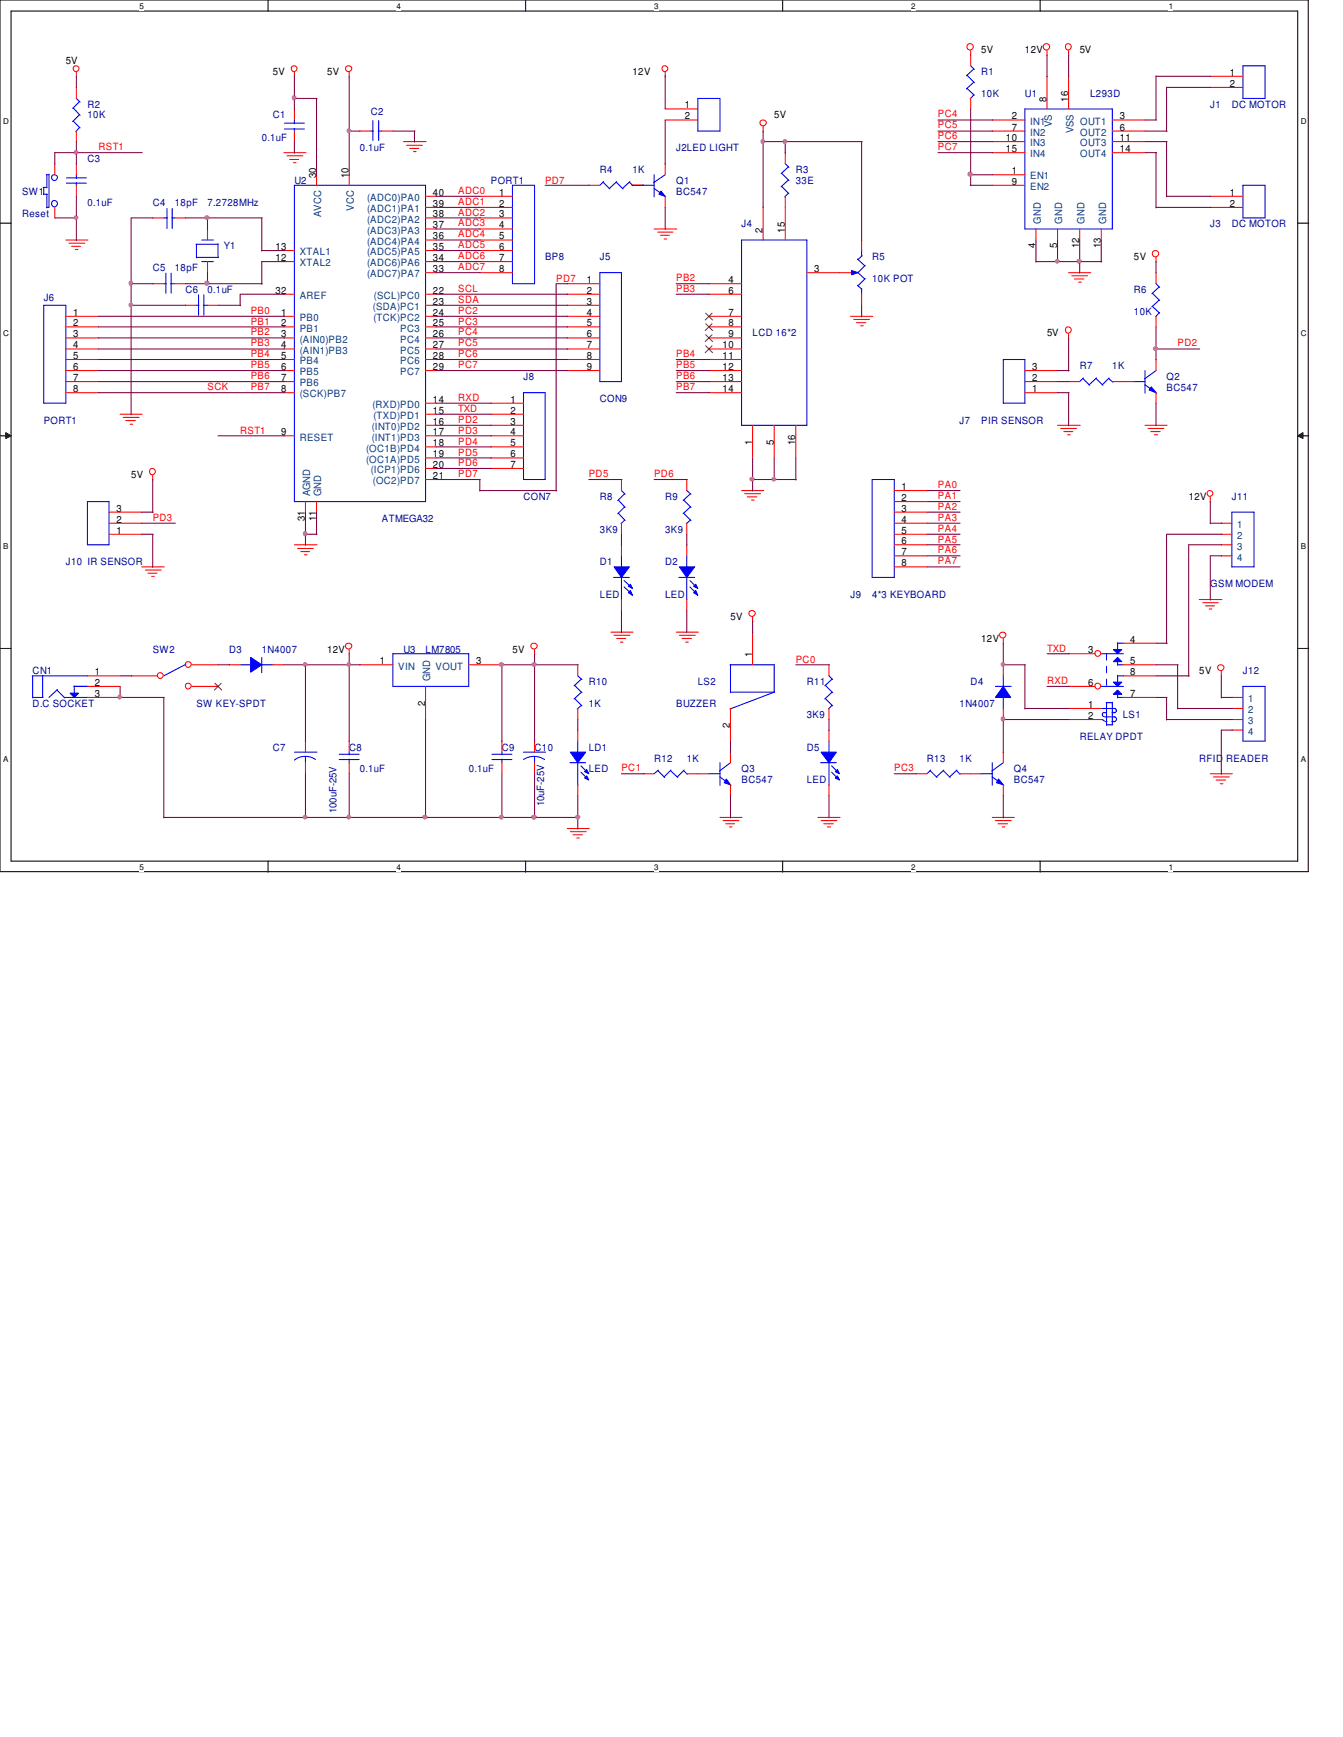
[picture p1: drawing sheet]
<svg xmlns="http://www.w3.org/2000/svg" width="216mm" height="279mm" viewBox="0 0 216 279" stroke-linecap="round" stroke-linejoin="round" font-family="sans-serif">
<path d="M0 0h210.3v140.2h-210.3zM1.8 1.8h206.8v136.7h-206.8z" fill="none" stroke="#000" stroke-width=".17"/>
<g fill="#fff">
<path d="M22.4 .3h.7v1.4h-.7z"/>
<path d="M22.4 138.8h.7v1.4h-.7z"/>
</g>
<path d="M43.1 0v1.8M43.1 138.5v1.8" fill="none" stroke="#000" stroke-width=".17"/>
<g fill="#fff">
<path d="M63.8 .3h.6v1.4h-.6z"/>
<path d="M63.8 138.8h.6v1.4h-.6z"/>
</g>
<path d="M84.5 0v1.8M84.5 138.5v1.8" fill="none" stroke="#000" stroke-width=".17"/>
<g fill="#fff">
<path d="M105.2 .3h.6v1.4h-.6z"/>
<path d="M105.2 138.8h.6v1.4h-.6z"/>
</g>
<path d="M125.8 0v1.8M125.8 138.5v1.8" fill="none" stroke="#000" stroke-width=".17"/>
<g fill="#fff">
<path d="M146.5 .3h.7v1.4h-.7z"/>
<path d="M146.5 138.8h.7v1.4h-.7z"/>
</g>
<path d="M167.2 0v1.8M167.2 138.5v1.8" fill="none" stroke="#000" stroke-width=".17"/>
<g fill="#fff">
<path d="M187.9 .3h.7v1.4h-.7z"/>
<path d="M187.9 138.8h.7v1.4h-.7z"/>
<path d="M.5 18.8h.9v1.4h-.9z"/>
<path d="M209.1 18.8h1v1.4h-1z"/>
<path d="M.5 52.9h.9v1.5h-.9z"/>
<path d="M209.1 52.9h1v1.5h-1z"/>
</g>
<path d="M0 35.9h1.8M208.6 35.9h1.8" fill="none" stroke="#000" stroke-width=".17"/>
<g fill="#fff">
<path d="M.5 87.1h.9v1.5h-.9z"/>
<path d="M209.1 87.1h.9v1.5h-.9z"/>
</g>
<path d="M0 70.1h1.8M208.6 70.1h1.8" fill="none" stroke="#000" stroke-width=".17"/>
<path d="M.9 69.6l.9 .5-.9 .4zM208.6 70.1l.9-.5v.9z" fill="#000"/>
<path d="M.9 69.6l.9 .5-.9 .4zM208.6 70.1l.9-.5v.9z" fill="none" stroke="#000" stroke-width=".16"/>
<g fill="#fff">
<path d="M.5 121.3h.8v1.5h-.8z"/>
<path d="M209.1 121.3h.8v1.5h-.8z"/>
</g>
<path d="M0 104.3h1.8M208.6 104.3h1.8" fill="none" stroke="#000" stroke-width=".17"/>
<g fill="none" stroke="#f00" stroke-width=".17">
<path d="M12.3 11.6v.8M47.3 11.6v.8M56.1 11.6v.8M106.9 11.6v.8M156 8.1v2.5M156 15.8v1.7M168.3 8.1v.8M171.8 8.1v.8M10.6 38.6h3.5M11.1 39.1h2.5M11.5 39.6h1.5M45.6 24.6h3.6"/>
<path d="M46.1 25.1h2.6M46.6 25.7h1.4M47.2 26.2h.4M50.9 28.1v1.7M56.1 28.1v1.7M64.9 22.8h3.6M65.4 23.4h2.5M65.9 23.9h1.4M66.5 24.4h.4M68.4 38.6h1.7M68.4 36.8h1.7M68.4 31.6h1.7"/>
<path d="M68.4 33.4h1.7M68.4 35.1h1.7M105.2 36.8h3.6M105.7 37.3h2.5M106.2 37.8h1.4M106.8 38.4h.4M122.7 20.3v.9M194.6 31.6h5.2M194.6 33.4h5.2M10.6 50.9h5.2M10.6 52.6h5.2M10.6 54.4h5.2"/>
<path d="M10.6 56.1h5.2M10.6 57.8h5.2M10.6 59.6h5.2M12.1 40.1h.4M45.6 50.9h1.7M45.6 40.3h1.7M45.6 42.1h1.7M45.6 47.3h1.7M45.6 52.6h1.7M45.6 54.4h1.7M45.6 56.1h1.7M45.6 57.8h1.7"/>
<path d="M45.6 59.6h1.7M68.4 50.9h1.7M68.4 43.9h1.7M68.4 40.3h1.7M68.4 42.1h1.7M68.4 47.3h1.7M68.4 49.1h1.7M68.4 52.6h1.7M68.4 54.4h1.7M68.4 56.1h1.7M68.4 57.8h1.7M68.4 59.6h1.7"/>
<path d="M136.7 50.9h3.6M137.2 51.4h2.6M137.7 51.9h1.5M138.3 52.4h.5M171.8 53.7v.7M171.8 43.9h3.5M172.3 44.4h2.5M172.7 44.9h1.5M173.4 45.4h.4M185.8 41.4v.8M185.8 43.9v1.7M185.8 50.9v1.7"/>
<path d="M10.6 61.4h5.2M10.6 63.2h5.2M19.3 66.6h3.6M19.8 67.1h2.6M20.2 67.6h1.6M20.9 68.2h.4M24.6 76.5v.7M45.6 70.1h1.7M45.6 61.4h1.7M45.6 63.2h1.7M68.4 66.6h1.7M68.4 68.4h1.7"/>
<path d="M68.4 70.1h1.7M68.4 64.9h1.7M68.4 71.9h1.7M68.4 73.7h1.7M68.4 75.4h1.7M68.4 77.1h1.7M119.2 78.9h3.6M119.7 79.4h2.6M120.1 79.9h1.6M170 68.4h3.7M170.5 68.9h2.6M171 69.4h1.5"/>
<path d="M171.6 69.9h.4M184.1 68.4h3.5M184.6 68.9h2.5M185 69.4h1.5M185.6 69.9h.5M194.6 79.9v.9M17.5 85.9h5.3M17.5 84.2h5.3M17.5 82.4h5.3M22.8 91.2h3.6M23.4 91.7h2.5M23.8 92.2h1.4"/>
<path d="M24.4 92.7h.4M47.3 87.6h3.7M47.8 88.2h2.6M48.3 88.7h1.5M48.9 89.2h.5M49.1 80.7v1.7M50.9 80.7v1.7M120.8 80.4h.4M121 99.2v.8M192.8 96.4h3.6M193.4 96.9h2.4M193.8 97.5h1.4"/>
<path d="M194.4 98h.4M49.1 119.2v1.8M56.1 104.5v.7M85.9 104.5v.7M98.2 101.7h3.6M98.7 102.2h2.6M99.1 102.7h1.5M99.7 103.3h.5M108.7 101.7h3.6M109.2 102.2h2.6M109.6 102.7h1.6M110.2 103.3h.5"/>
<path d="M161.3 102.7v.8M196.3 108v.8M49.1 122.7v1.8M91.2 133.3h3.5M91.7 133.8h2.5M92.1 134.3h1.5M92.7 134.8h.4M103.5 124.5h1.7M110.4 124.5h1.8M115.7 131.5h3.6M116.2 132h2.6M116.7 132.5h1.4"/>
<path d="M117.3 133h.4M131.5 131.5h3.5M132 132h2.5M132.4 132.5h1.5M133 133h.5M159.5 131.5h3.6M160 132h2.6M160.4 132.5h1.6M161.1 133h.4M194.6 124.5h3.5M195.1 125h2.5M195.5 125.5h1.5"/>
<path d="M196.2 126.1h.4"/>
<circle cx="12.2" cy="11" r=".48"/>
<circle cx="47.3" cy="11" r=".48"/>
<circle cx="56.1" cy="11" r=".5"/>
<circle cx="106.9" cy="11" r=".48"/>
<circle cx="122.7" cy="19.8" r=".5"/>
<circle cx="155.9" cy="7.5" r=".52"/>
<circle cx="168.2" cy="7.5" r=".52"/>
<circle cx="171.7" cy="7.5" r=".5"/>
<circle cx="171.7" cy="53.1" r=".5"/>
<circle cx="185.7" cy="40.8" r=".52"/>
<circle cx="24.5" cy="75.9" r=".5"/>
<circle cx="194.5" cy="79.4" r=".48"/>
<circle cx="120.9" cy="98.7" r=".5"/>
<circle cx="56.1" cy="103.9" r=".5"/>
<circle cx="85.9" cy="103.9" r=".5"/>
<circle cx="161.2" cy="102.1" r=".5"/>
<circle cx="196.3" cy="107.4" r=".5"/>
</g>
<g fill="none" stroke="#00f" stroke-width=".17">
<path d="M155.4 12.1l1.2 1.2M155.4 14.2l1.2 1.1M156 10.6l.6 .6M156.5 11.1l-1.1 1.1M156.5 13.2l-1.1 1.1M156.5 15.2l-.5 .7M47.3 29.8h21.1v50.9h-21.1zM199.8 29.8h3.6v5.3h-3.6zM7 49.1h3.6v15.8h-3.6zM185.3 47.2l1.1 1.1M185.3 49.3l1.1 1.1M185.8 45.6l.6 .6"/>
<path d="M186.4 46.1l-1.2 1.1M186.4 48.3l-1.2 1.1M186.4 50.3l-.6 .7M14.1 80.7h3.4v6.9h-3.4zM92.9 119.2v1.9M47.3 121h3.7M49.1 121.7v1.1M50.7 122.2a2.88 2.88 0 0 0-3.4 .1M91.6 122.7h2.5M92.9 122.7v3.6M105.7 124l1.1 1.1M105.8 123.9l-.6 .6"/>
<path d="M107.8 124l1.2 1.1M107.9 123.9l-1.1 1.1M109.9 124l.6 .5M110 123.9l-1.1 1.1"/>
</g>
<path d="M91.7 121h2.4l-1.2 1.7z" fill-rule="evenodd" fill="#00f"/>
<path d="M91.7 121h2.4l-1.2 1.7z" fill="none" stroke="#00f" stroke-width=".17"/>
<path d="M94.3 124.8l.4 .7-.7-.4z" fill-rule="evenodd" fill="#00f"/>
<path d="M94.3 124.8l.4 .7-.7-.4z" fill="none" stroke="#00f" stroke-width=".17"/>
<path d="M94.3 123.8l.4 .7-.7-.4z" fill-rule="evenodd" fill="#00f"/>
<g fill="none" stroke="#00f" stroke-width=".17">
<path d="M164.8 17.5h14v19.3h-14zM6.9 30.1h.6M7 30.1v1.2M7 31.2h.6M7.5 28.1h.4M7.5 28.1v2.1M7.5 31.2v2.2M7.9 28v5.4h-.4M82.4 29.8h3.5v15.8h-3.5zM125.6 27.9l1.2 1.1M125.6 30l1.2 1.2M126.2 26.3l.6 .6"/>
<path d="M126.7 26.8l-1.1 1.1M126.7 29l-1.1 1.1M126.7 31.1l-.5 .6M99.9 78.9l.6 .6M100.4 79.4l-1.1 1.1M140.2 77.1h3.6v15.8h-3.6zM99.4 80.4l1.1 1.2M99.4 82.6l1.1 1.1M100.4 81.5l-1.1 1.1M100.4 83.7l-.6 .5M198 82.4h3.6v8.8h-3.6zM29.9 106.8l-3.6 1.9"/>
<path d="M38.6 106.9h1.8M42.1 105.7v2.5M42.1 106.9h1.8M132.7 110.2l1.2 1.2M132.7 112.4l1.2 1.1M133.3 108.7l.6 .6M133.8 109.2l-1.2 1.1M133.8 111.3l-1.2 1.1M133.8 113.5l-.6 .5M54.5 122.2h3.2M54.5 121.3h3.2M56.1 121v.4"/>
<path d="M56.1 122.1v.6M79.1 122.2h3.2M79.1 121.3h3.2M80.7 121v.4M80.7 122.1v.6M93.4 123.2l1.1 1.1M93.4 124.2l1.1 1.1M94.3 123.8l.4 .7-.7-.4z"/>
<circle cx="8.7" cy="32.8" r=".5"/>
<circle cx="8.8" cy="28.6" r=".48"/>
</g>
<g fill="none" stroke="#f00" stroke-width=".17">
<path d="M159.5 19.3h5.3M168.3 12.3v5.2M171.8 12.3v5.2M178.8 19.3h5.3M8.8 26.3v1.8M8.8 33.4v1.7M77.1 31.6h5.3M77.1 33.4h5.3M77.1 35.1h5.3M77.1 36.8h5.3M77.1 38.6h5.3M126.2 24.6v1.7"/>
<path d="M126.2 31.6v1.8M159.5 21.1h5.3M159.5 22.8h5.3M159.5 24.6h5.3M159.5 28.1h5.3M159.5 29.8h5.3M166.5 36.8v1.8M170 36.8v1.8M173.6 36.8v1.8M177 36.8v1.8M178.8 21.1h5.3M178.8 22.8h5.3"/>
<path d="M178.8 24.6h5.3M77.1 40.3h5.3M77.1 42.1h5.3M77.1 43.9h5.3M99.9 77.1v1.8M143.8 78.9h5.2M99.9 84.2v1.7M143.8 80.7h5.2M143.8 82.4h5.2M143.8 84.2h5.2M143.8 85.9h5.2M143.8 87.6h5.2"/>
<path d="M143.8 89.4h5.2M143.8 91.2h5.2M196.3 84.2h1.7M196.3 85.9h1.7M196.3 87.6h1.7M196.3 89.4h1.7M21.1 108.7h4.2M30.8 106.9h4.3M30.8 110.4h4.3M56.1 119.2v1.8M80.7 119.2v1.8M92.9 117.4v1.8"/>
<path d="M133.3 106.9v1.8M133.3 114v1.7M56.1 122.7v1.8M80.7 122.7v1.8M92.9 126.2v1.7"/>
<circle cx="25.8" cy="108.7" r=".48"/>
<circle cx="30.3" cy="110.4" r=".48"/>
<circle cx="30.3" cy="106.9" r=".48"/>
</g>
<path d="M34.5 109.9l1.1 1.1M35.6 109.9l-1.1 1.1" fill="none" stroke="#804000" stroke-width=".16"/>
<path d="M40.3 105.7l1.8 1.2-1.8 1.2z" fill-rule="evenodd" fill="#00f"/>
<g fill="none" stroke="#00f" stroke-width=".17">
<path d="M45.7 19.8h3.2M47.3 19.3v.6M59.9 19.4v3.2M60.9 19.4v3.2M112.2 15.8h3.5v5.3h-3.5zM31.5 39.3h3.6M31.6 39.3v2.2M32.4 38.6h1.9M35.1 39.2v2.2M45.7 20.7h3.2M47.3 20.7v.4M59.6 21.1h.4"/>
<path d="M60.8 21.1h.6M96.9 29.3l1.1 1.1M97 29.2l-.6 .6M99.1 29.3l1.1 1.1M99.1 29.2l-1.1 1.1M101.2 29.3l.6 .6M101.3 29.2l-1.2 1.1M119.2 38.6h10.5v29.8h-10.5zM31.6 49.1h.4M31.6 41.4h3.5M31.9 47.4v3.3M32.4 42.1h1.9"/>
<path d="M32.7 49.1h.7M32.8 47.4v3.3M96.4 43.9h3.5v17.5h-3.5zM174.1 60.9l1.1 1.1M174.2 60.8l-.6 .6M176.2 60.9l1.1 1.1M176.3 60.8l-1.2 1.1M178.2 60.9l.7 .6M178.3 60.8l-1.1 1.1M109.1 92.9h2.6M110.4 89.4v1.9M110.4 92.9v3.6"/>
<path d="M40.3 105.7l1.8 1.2-1.8 1.2zM63.2 105.2h12.2v5.2h-12.2zM84.2 122.2a3.1 3.1 0 0 1 3.3 0M84.2 121h3.5M85.9 121.7v1.1M149.5 124l1.1 1.1M149.6 123.9l-.6 .6M151.6 124l1.1 1.1M151.7 123.9l-1.2 1.1M153.8 124l.5 .5M153.8 123.9l-1.1 1.1"/>
</g>
<g fill="none" stroke="#f00" stroke-width=".17">
<path d="M47.3 17.5v1.8M106.9 17.5h5.3M106.9 19.3h5.3M33.4 36.8v1.8M47.3 21.1v1.7M57.8 21.1h1.8M61.4 21.1h1.8M94.7 29.8h1.7M101.7 29.8h1.8M122.7 33.4v5.2M126.2 33.4v5.2M29.8 49.1h1.8"/>
<path d="M33.4 49.1h1.7M33.4 42.1v1.8M91.2 49.1h5.2M91.2 45.6h5.2M91.2 47.3h5.2M91.2 50.9h5.2M91.2 52.6h5.2M91.2 54.4h5.2M91.2 56.1h5.2M91.2 57.8h5.2M91.2 59.6h5.2M114 45.6h5.2"/>
<path d="M114 47.3h5.2M114 50.9h5.2M114 52.6h5.2M114 54.4h5.2M114 56.1h5.2M114 57.8h5.2M114 59.6h5.2M129.7 43.9h5.3M114 61.4h5.2M114 63.2h5.2M121 68.4v5.3M124.5 68.4v5.3"/>
<path d="M127.9 68.4v5.3M171.8 61.4h1.8M178.8 61.4h1.7M36.8 106.9h1.8M43.9 106.9h1.7M57.8 106.9h5.4M68.4 110.4v5.3M75.4 106.9h5.3M85.9 119.2v1.8M85.9 122.7v1.8M147.2 124.5h1.8M154.3 124.5h1.7"/>
</g>
<path d="M113.5 50.4l1.1 1.1M113.5 52.1l1.1 1.1M113.5 53.8l1.1 1.1M113.5 55.6l1.1 1.1M114.5 50.4l-1.1 1.1M114.5 52.1l-1.1 1.1M114.5 53.8l-1.1 1.1M114.5 55.6l-1.1 1.1" fill="none" stroke="#804000" stroke-width=".16"/>
<path d="M109.2 91.2h2.5l-1.3 1.7z" fill-rule="evenodd" fill="#00f"/>
<path d="M109.2 91.2h2.5l-1.3 1.7z" fill="none" stroke="#00f" stroke-width=".17"/>
<path d="M111.5 95.3l.3-.3 .4 .8z" fill-rule="evenodd" fill="#00f"/>
<path d="M111.5 95.3l.3-.3 .4 .8z" fill="none" stroke="#00f" stroke-width=".17"/>
<path d="M111.8 94l.4 .7-.7-.4z" fill-rule="evenodd" fill="#00f"/>
<path d="M110.9 93.4l1.1 1.1M110.9 94.4l1.1 1.1M111.8 94l.4 .7-.7-.4zM92.4 110.2l1.2 1.2M92.4 112.4l1.2 1.1M92.9 108.7l.7 .6M93.5 109.2l-1.2 1.1M93.5 111.3l-1.2 1.1M93.5 113.5l-.7 .5M160 110.4h2.6M161.3 108.6v1.8M161.3 112.1v1.9" fill="none" stroke="#00f" stroke-width=".17"/>
<path d="M110.4 87.6v1.8M110.4 96.4v1.8M92.9 106.9v1.8M92.9 114v1.7" fill="none" stroke="#f00" stroke-width=".17"/>
<path d="M161.3 110.4l1.2 1.8h-2.5z" fill-rule="evenodd" fill="#00f"/>
<path d="M161.3 110.4l1.2 1.8h-2.5z" fill="none" stroke="#00f" stroke-width=".17"/>
<path d="M161.3 106.9v1.8M161.3 114v1.7" fill="none" stroke="#f00" stroke-width=".17"/>
<path d="M11.3 111.5h1.3l-.7 .7z" fill="#00f"/>
<g fill="none" stroke="#00f" stroke-width=".17">
<path d="M11.8 17.4l1.1 1.1M11.8 19.5l1.1 1.1M12.3 15.8l.6 .6M12.8 16.3l-1.1 1.1M12.8 18.5l-1.1 1.1M12.8 20.5l-.6 .7M161.3 57.8h3.5v7.1h-3.5zM5.2 108.7h8.9M5.2 112.2h1.7M5.2 108.7v3.6M6.9 108.6v3.6M9.1 111l1.3 1.3"/>
<path d="M9.2 110.9l-1.3 1.3M10.3 112.2h3.8M11.3 111.5h1.3l-.7 .7zM11.9 110.4h2.2M11.9 110.3v1.2M117.3 106.9h7.2M117.4 106.9v4.5M117.4 111.3h7.1M124.5 106.8v4.5l-7.2 2.7M133.3 119.2v1.9M199.8 110.4h3.6v8.8h-3.6zM131.9 122.7h2.6"/>
<path d="M133.3 122.7v3.6"/>
</g>
<g fill="none" stroke="#f00" stroke-width=".17">
<path d="M12.3 14.1v1.7M12.3 21.1v1.7M164.8 59.6h5.2M164.8 63.2h5.2M164.8 61.4h5.2M14.1 112.2h5.2M14.1 110.4h5.2M14.1 108.7h5.2M117.4 114v5.2M121 101.7v5.2M198 112.2h1.8M198 114h1.8"/>
<path d="M198 115.7h1.8M198 117.4h1.8"/>
</g>
<path d="M132 121h2.5l-1.2 1.7z" fill-rule="evenodd" fill="#00f"/>
<path d="M132 121h2.5l-1.2 1.7z" fill="none" stroke="#00f" stroke-width=".17"/>
<path d="M134.6 124.8l.4 .7-.7-.4z" fill-rule="evenodd" fill="#00f"/>
<path d="M134.6 124.8l.4 .7-.7-.4z" fill="none" stroke="#00f" stroke-width=".17"/>
<path d="M134.6 123.8l.4 .7-.7-.4z" fill-rule="evenodd" fill="#00f"/>
<path d="M26.3 35.1h.6M26.8 33.5v3.2M27.6 35.1h.5M27.7 33.5v3.2M113.9 124.5h1.8M115.7 125l1.8 1.3M115.7 122.7v3.6M117.4 122.7l-1.7 1.3M133.7 123.2l1.1 1.1M133.7 124.2l1.1 1.1M134.6 123.8l.4 .7-.7-.4z" fill="none" stroke="#00f" stroke-width=".17"/>
<path d="M24.6 35.1h1.7M28.1 35.1h1.7M133.3 117.4v1.8M133.3 126.2v1.7" fill="none" stroke="#f00" stroke-width=".17"/>
<path d="M116.8 125.3l.6 .9-1-.3z" fill="#00f"/>
<path d="M84.2 63.2h3.4v13.9h-3.4zM116.8 125.3l.6 .9-1-.3z" fill="none" stroke="#00f" stroke-width=".17"/>
<path d="M78.9 64.9h5.3M78.9 66.6h5.3M78.9 68.4h5.3M78.9 70.1h5.3M78.9 71.9h5.3M78.9 73.7h5.3M78.9 75.4h5.3M112.2 124.5h1.8M117.4 121v1.7M117.4 126.2v1.7" fill="none" stroke="#f00" stroke-width=".17"/>
<path d="M136.9 43.5l1 .4-1 .3z" fill="#00f"/>
<g fill="none" stroke="#00f" stroke-width=".17">
<path d="M136.7 43.9h.4M136.9 43.5l1 .4-1 .3zM137.8 45.9l.7 .6M137.8 43.8l1.2 1.1M137.8 41.7l1.2 1.1M138.5 40.2v1M138.5 46.4v.9M138.6 41.1l-.7 .6M139.1 44.8l-1.2 1.2M139.1 42.7l-1.2 1.2M184.1 59.6v3.6M185.8 59.6l-1.8 1.4"/>
<path d="M182.2 61.4h1.9M184.1 61.9l1.8 1.3"/>
</g>
<path d="M138.5 38.6v1.7M135 43.9h1.7M138.5 47.3v1.8" fill="none" stroke="#f00" stroke-width=".17"/>
<path d="M185.1 62.2l.7 1-1.1-.5z" fill="#00f"/>
<path d="M185.1 62.2l.7 1-1.1-.5zM157.6 124.5h1.9M159.5 125l1.9 1.3M159.5 122.7v3.6M161.3 122.7l-1.9 1.3" fill="none" stroke="#00f" stroke-width=".17"/>
<path d="M185.8 57.8v1.8M180.5 61.4h1.8M185.8 63.2v1.7" fill="none" stroke="#f00" stroke-width=".17"/>
<path d="M160.5 125.3l.8 .9-1.1-.3z" fill="#00f"/>
<g fill="none" stroke="#00f" stroke-width=".17">
<path d="M199.8 10.6h3.6v5.2h-3.6zM10.7 28.6h3.2M10.7 29.5h3.2M12.3 28.1v.6M12.3 29.4v.4M103.4 29.8h1.8M105.2 30.3l1.8 1.4M105.2 28.1v3.6M106.9 28.1l-1.8 1.3M110.4 78.9l.7 .6M111 79.4l-1.2 1.1M109.9 80.4l1.2 1.2"/>
<path d="M109.9 82.6l1.2 1.1M111 81.5l-1.2 1.1M111 83.7l-.7 .5M160.5 125.3l.8 .9-1.1-.3z"/>
</g>
<path d="M194.6 12.3h5.2M194.6 14.1h5.2M12.3 26.3v1.8M12.3 29.8v1.8M110.4 77.1v1.8M110.4 84.2v1.7M156 124.5h1.7M161.3 121v1.7M161.3 126.2v1.7" fill="none" stroke="#f00" stroke-width=".17"/>
<path d="M106.3 30.7l.6 .9-1-.4z" fill="#00f"/>
<path d="M106.3 30.7l.6 .9-1-.4zM98.6 92.9h2.6M99.9 89.4v1.9M99.9 92.9v3.6" fill="none" stroke="#00f" stroke-width=".17"/>
<path d="M101.7 29.8h1.8M106.9 26.3v1.8M106.9 31.6v1.8" fill="none" stroke="#f00" stroke-width=".17"/>
<path d="M98.7 91.2h2.5l-1.3 1.7z" fill-rule="evenodd" fill="#00f"/>
<path d="M98.7 91.2h2.5l-1.3 1.7z" fill="none" stroke="#00f" stroke-width=".17"/>
<path d="M101.3 95l.4 .8-.7-.5z" fill-rule="evenodd" fill="#00f"/>
<path d="M101.3 95l.4 .8-.7-.5z" fill="none" stroke="#00f" stroke-width=".17"/>
<path d="M101.3 94l.4 .7-.7-.4z" fill-rule="evenodd" fill="#00f"/>
<path d="M100.3 93.4l1.2 1.1M100.3 94.4l1.2 1.1M101.3 94l.4 .7-.7-.4z" fill="none" stroke="#00f" stroke-width=".17"/>
<path d="M99.9 87.6v1.8M99.9 96.4v1.8" fill="none" stroke="#f00" stroke-width=".17"/>
<path d="M179.7 105.7l.6 .7h-1.3z" fill="#00f"/>
<path d="M179.7 105.7l.6 .7h-1.3z" fill="none" stroke="#00f" stroke-width=".17"/>
<path d="M179 104.5h1.3l-.6 .7z" fill="#00f"/>
<g fill="none" stroke="#00f" stroke-width=".17">
<path d="M177 115.7l.3 .1M177 105.2h3.6M177 114h2.2M177.4 115.8l.2 .2M177.5 115.3h1.7M177.7 116.1h.3M177.8 113h1M177.9 114.6h-.4a.3 .3 0 0 0-.3 .3 .3 .3 0 0 0 .3 .3M177.9 113v3.7M177.9 116.6h1M178.7 114.6h.5M178.7 116.1h.5"/>
<path d="M178.8 112.9v3.7M179 104.5h1.3l-.6 .7zM179.1 114a.31 .31 0 0 1 .4 .3 .31 .31 0 0 1-.4 .3M179.1 115.3a.35 .35 0 0 1 .4 .4 .35 .35 0 0 1-.4 .3M179.7 103.4v1.1M179.7 106.4v.6M179.7 103.5h.9M179.7 106.9h.9"/>
</g>
<path d="M179 109.7h1.3l-.6 .7z" fill="#00f"/>
<path d="M179 109.7h1.3l-.6 .7z" fill="none" stroke="#00f" stroke-width=".17"/>
<path d="M179.7 111l.6 .7h-1.3z" fill="#00f"/>
<path d="M26.3 45.6h.5M26.7 43.9v3.3M27.4 45.6h.7M27.5 43.9v3.3M177 110.4h3.6M179.7 111l.6 .7h-1.3zM179.7 112.2h.9M179.7 108.6v1.1M179.7 111.7v.6M179.7 108.7h.9" fill="none" stroke="#00f" stroke-width=".17"/>
<path d="M177.9 105.2v5.3" fill="none" stroke="#00f" stroke-width=".16" stroke-dasharray="1 1 1 1 1 1 1 1"/>
<g fill="none" stroke="#f00" stroke-width=".17">
<path d="M24.6 45.6h1.7M28.1 45.6h1.7M171.8 105.2h4.2M171.8 110.4h4.2M171.8 114h5.2M171.8 115.7h5.2M180.5 103.5h5.3M180.5 106.9h5.3M180.5 108.7h5.3M180.5 112.2h5.3"/>
<circle cx="176.5" cy="105.1" r=".48"/>
<circle cx="176.5" cy="110.4" r=".48"/>
</g>
<g fill="none" stroke="#800040" stroke-width=".17">
<path d="M12.3 12.3v1.8M47.3 12.2v5.4M47.3 15.8h3.7M50.9 15.8v12.4M56.1 12.3v15.9M106.9 12.2v5.3M106.9 19.3v7.1M150.8 19.3h8.8M156 17.5v12.3M168.3 8.8v3.6M171.8 8.8v3.6M184.1 19.3h1.8"/>
<path d="M185.8 12.2v7.1M185.8 12.3h8.8M194.6 14.1h-7.1v7.1M8.8 35.1h3.6M12.3 22.8v3.6M12.3 31.6v7.1M22.9 24.6h-14.1v1.8M24.6 35.1h-3.5v31.6M29.8 35.1h12.4M33.4 35.1v1.8M42.1 35.1v5.3M47.3 22.8v1.8"/>
<path d="M56.1 21.1h1.8M63.2 21.1h3.5M66.6 21.1v1.8M70.1 35.1h7.1M70.1 31.6h7.1M70.1 38.6h7.1M70.1 36.8h7.1M70.1 33.4h7.1M87.6 29.8h7.1M101.6 29.8h1.9M106.9 33.4v3.5M122.7 21.1v12.3"/>
<path d="M122.7 22.8h15.9M126.2 22.8v1.8M138.5 22.8v15.9M150.8 24.6h8.8M150.8 21.1h8.8M150.8 22.8h8.8M156 29.8h3.5M156 28.1h3.6M166.5 38.6v3.6M170 38.6v3.6M173.6 38.6v5.3M177 38.6v3.6"/>
<path d="M184.1 24.6h1.8M184.1 21.1h3.5M184.1 22.8h3.5M185.8 33.4h8.8M185.8 24.6v8.8M187.5 31.6h7.1M187.5 22.8v8.9M15.8 59.6h29.9M15.8 52.6h29.9M15.8 54.4h29.9M15.8 50.9h29.9M15.8 56.1h29.9"/>
<path d="M15.8 57.8h29.9M21.1 45.6h3.5M21.1 49.1h8.8M29.8 45.6h12.4M33.4 43.9v1.8M35.1 49.1h3.6M42.1 40.3h3.6M45.7 42.1h-3.6v3.6M45.7 47.3h-7.1v1.9M70.1 59.6h21.2M70.1 52.6h21.2M70.1 54.4h21.2"/>
<path d="M70.1 40.3h7.1M70.1 50.9h21.2M70.1 56.1h21.2M70.1 47.3h21.2M70.1 43.9h7.1M70.1 57.8h21.2M70.1 49.1h21.2M70.1 42.1h7.1M91.3 45.6h-1.9v33.4M108.7 59.6h5.3M108.7 45.6h5.3M108.7 47.3h5.3"/>
<path d="M108.7 57.8h5.3M138.5 49.1v1.9M166.5 42.1h10.6M170 59.6h1.9M171.8 54.4v5.3M185.8 56.1h7.1M185.8 42.1v1.8M185.8 52.6v5.3M15.8 61.4h29.9M15.8 63.2h29.9M24.6 77.1v5.4M35.1 70.1h10.6"/>
<path d="M70.1 73.7h8.9M70.1 75.4h8.9M70.1 68.4h8.9M70.1 66.6h8.9M70.1 70.1h8.9M70.1 64.9h8.9M70.1 77.1h7.1M70.1 71.9h8.9M77.1 77.1v1.9M77.1 78.9h12.4M94.7 77.1h5.3M105.2 77.1h5.3"/>
<path d="M108.7 61.4h5.3M108.7 63.2h5.3M121 77.1h7M121 73.7v5.3M124.5 73.7v3.5M127.9 73.7v3.5M149 78.9h5.3M170 61.4h1.9M170 63.2h1.9M171.8 63.2v5.3M185.8 64.9v3.6M22.8 85.9h1.8"/>
<path d="M22.8 82.4h1.8M22.8 84.2h5.4M24.6 85.9v5.4M49.1 82.4v5.3M49.1 85.9h1.9M50.9 82.4v3.6M99.9 85.9v1.8M99.9 98.2v3.6M110.4 85.9v1.8M110.4 98.2v3.6M121 99.9v1.9M149 85.9h5.3"/>
<path d="M149 82.4h5.3M149 84.2h5.3M149 87.6h5.3M149 89.4h5.3M149 80.7h5.3M149 91.2h5.3M194.6 84.2h1.8M194.6 80.7v3.5M196.4 85.9h-8.9v17.6M196.4 89.4h-1.8v7.1M196.4 87.6h-5.3v21.2M19.3 108.7h1.9"/>
<path d="M19.3 110.4v1.9M19.3 112.2h7.1M26.3 112.2v19.4M35.1 106.9h1.8M45.6 106.9h12.3M49.1 106.9v12.4M56.1 105.2v14.1M68.4 115.7v15.9M85.9 105.2v14.1M92.9 115.7v1.8M93 106.9h-12.3v12.4M117.4 119.2v1.9"/>
<path d="M127.9 106.9h5.4M133.3 115.7v1.8M161.3 106.9h3.5M161.3 103.5v3.5M164.8 114h7.1M164.8 106.9v7.1M168.3 105.2h3.6M168.3 110.4h3.6M171.9 115.7h-10.6v5.4M185.8 106.9h3.6M185.8 108.7h5.4M185.8 112.2h1.8"/>
<path d="M185.8 103.5h1.8M187.5 112.2v3.6M187.5 115.7h10.6M189.3 114h8.8M189.3 106.9v7.1M196.3 112.2h1.8M196.3 108.7v3.6M198.1 117.4h-1.8v7.1M26.3 131.5h66.7M49.1 124.5v7.1M56.1 124.5v7.1M80.7 124.5v7.1"/>
<path d="M85.9 124.5v7.1M92.9 127.9v5.5M99.9 124.5h3.6M117.4 127.9v3.7M133.3 127.9v3.7M143.8 124.5h3.5M161.3 127.9v3.7"/>
</g>
<circle cx="12.2" cy="35" r=".31" fill="#f0f"/>
<circle cx="12.2" cy="35" r=".31" fill="none" stroke="#f0f" stroke-width=".17"/>
<circle cx="33.3" cy="35" r=".33" fill="#f0f"/>
<circle cx="33.3" cy="35" r=".33" fill="none" stroke="#f0f" stroke-width=".17"/>
<circle cx="33.3" cy="45.5" r=".35" fill="#f0f"/>
<circle cx="33.3" cy="45.5" r=".35" fill="none" stroke="#f0f" stroke-width=".17"/>
<circle cx="12.2" cy="24.5" r=".31" fill="#f0f"/>
<circle cx="12.2" cy="24.5" r=".31" fill="none" stroke="#f0f" stroke-width=".17"/>
<circle cx="49.1" cy="106.9" r=".31" fill="#f0f"/>
<circle cx="49.1" cy="106.9" r=".31" fill="none" stroke="#f0f" stroke-width=".17"/>
<circle cx="56.1" cy="106.9" r=".31" fill="#f0f"/>
<circle cx="56.1" cy="106.9" r=".31" fill="none" stroke="#f0f" stroke-width=".17"/>
<circle cx="47.3" cy="15.7" r=".33" fill="#f0f"/>
<circle cx="47.3" cy="15.7" r=".33" fill="none" stroke="#f0f" stroke-width=".17"/>
<circle cx="122.6" cy="22.8" r=".33" fill="#f0f"/>
<circle cx="122.6" cy="22.8" r=".33" fill="none" stroke="#f0f" stroke-width=".17"/>
<circle cx="21" cy="45.5" r=".33" fill="#f0f"/>
<circle cx="21" cy="45.5" r=".33" fill="none" stroke="#f0f" stroke-width=".17"/>
<circle cx="21" cy="49.1" r=".31" fill="#f0f"/>
<circle cx="21" cy="49.1" r=".31" fill="none" stroke="#f0f" stroke-width=".17"/>
<circle cx="85.9" cy="131.4" r=".33" fill="#f0f"/>
<circle cx="85.9" cy="131.4" r=".33" fill="none" stroke="#f0f" stroke-width=".17"/>
<circle cx="92.9" cy="131.4" r=".33" fill="#f0f"/>
<circle cx="92.9" cy="131.4" r=".33" fill="none" stroke="#f0f" stroke-width=".17"/>
<circle cx="80.6" cy="106.9" r=".33" fill="#f0f"/>
<circle cx="80.6" cy="106.9" r=".33" fill="none" stroke="#f0f" stroke-width=".17"/>
<circle cx="56.1" cy="21" r=".31" fill="#f0f"/>
<circle cx="56.1" cy="21" r=".31" fill="none" stroke="#f0f" stroke-width=".17"/>
<circle cx="85.9" cy="106.9" r=".33" fill="#f0f"/>
<circle cx="85.9" cy="106.9" r=".33" fill="none" stroke="#f0f" stroke-width=".17"/>
<circle cx="126.2" cy="22.8" r=".33" fill="#f0f"/>
<circle cx="126.2" cy="22.8" r=".33" fill="none" stroke="#f0f" stroke-width=".17"/>
<circle cx="56.1" cy="131.4" r=".31" fill="#f0f"/>
<circle cx="56.1" cy="131.4" r=".31" fill="none" stroke="#f0f" stroke-width=".17"/>
<circle cx="80.6" cy="131.4" r=".33" fill="#f0f"/>
<circle cx="80.6" cy="131.4" r=".33" fill="none" stroke="#f0f" stroke-width=".17"/>
<circle cx="49" cy="85.8" r=".33" fill="#f0f"/>
<circle cx="49" cy="85.8" r=".33" fill="none" stroke="#f0f" stroke-width=".17"/>
<circle cx="120.9" cy="77.1" r=".33" fill="#f0f"/>
<circle cx="120.9" cy="77.1" r=".33" fill="none" stroke="#f0f" stroke-width=".17"/>
<circle cx="124.4" cy="77.1" r=".31" fill="#f0f"/>
<circle cx="124.4" cy="77.1" r=".31" fill="none" stroke="#f0f" stroke-width=".17"/>
<circle cx="49.1" cy="131.4" r=".31" fill="#f0f"/>
<circle cx="49.1" cy="131.4" r=".31" fill="none" stroke="#f0f" stroke-width=".17"/>
<circle cx="68.3" cy="131.4" r=".33" fill="#f0f"/>
<circle cx="68.3" cy="131.4" r=".33" fill="none" stroke="#f0f" stroke-width=".17"/>
<circle cx="85.9" cy="131.4" r=".33" fill="#f0f"/>
<circle cx="85.9" cy="131.4" r=".33" fill="none" stroke="#f0f" stroke-width=".17"/>
<circle cx="173.5" cy="42" r=".33" fill="#f0f"/>
<circle cx="173.5" cy="42" r=".33" fill="none" stroke="#f0f" stroke-width=".17"/>
<circle cx="170" cy="42" r=".31" fill="#f0f"/>
<circle cx="170" cy="42" r=".31" fill="none" stroke="#f0f" stroke-width=".17"/>
<circle cx="19.3" cy="112.1" r=".31" fill="#f0f"/>
<circle cx="19.3" cy="112.1" r=".31" fill="none" stroke="#f0f" stroke-width=".17"/>
<circle cx="155.9" cy="28" r=".35" fill="#f0f"/>
<circle cx="155.9" cy="28" r=".35" fill="none" stroke="#f0f" stroke-width=".17"/>
<circle cx="185.8" cy="56.1" r=".33" fill="#f0f"/>
<circle cx="185.8" cy="56.1" r=".33" fill="none" stroke="#f0f" stroke-width=".17"/>
<circle cx="161.2" cy="115.6" r=".33" fill="#f0f"/>
<circle cx="161.2" cy="115.6" r=".33" fill="none" stroke="#f0f" stroke-width=".17"/>
<circle cx="161.2" cy="106.9" r=".31" fill="#f0f"/>
<circle cx="161.2" cy="106.9" r=".31" fill="none" stroke="#f0f" stroke-width=".17"/>
<g font-size="1.6">
<text x="10.6" y="10.3">5V</text>
<text x="157.7" y="8.6">5V</text>
<text x="164.8" y="8.6">12V</text>
<text x="173.6" y="8.6">5V</text>
<text x="43.9" y="12.1">5V</text>
<text x="52.6" y="12.1">5V</text>
<text x="101.7" y="12.1">12V</text>
<text x="110.1" y="17.4">1</text>
<text x="168.2" y="16.3" transform="rotate(-90 168.2 16.3)">8</text>
<text x="171.7" y="16.3" transform="rotate(-90 171.7 16.3)">16</text>
<text x="197.7" y="12.2">1</text>
<text x="197.7" y="14">2</text>
<text x="110.1" y="19.2">2</text>
<text x="124.5" y="19">5V</text>
<text x="161.7" y="22.7">10</text>
<text x="162.6" y="19.2">2</text>
<text x="162.6" y="21">7</text>
<text x="180" y="19.2">3</text>
<text x="180" y="21">6</text>
<text x="180" y="22.7">11</text>
<text x="50.8" y="28.6" transform="rotate(-90 50.8 28.6)">30</text>
<text x="56" y="28.6" transform="rotate(-90 56 28.6)">10</text>
<text x="161.7" y="24.5">15</text>
<text x="162.6" y="28">1</text>
<text x="162.6" y="29.7">9</text>
<text x="180" y="24.5">14</text>
<text x="69.6" y="31.5">40</text>
<text x="69.6" y="33.3">39</text>
<text x="69.6" y="35">38</text>
<text x="80.3" y="31.5">1</text>
<text x="80.3" y="33.3">2</text>
<text x="80.3" y="35">3</text>
<text x="197.7" y="31.5">1</text>
<text x="197.7" y="33.3">2</text>
<text x="44.3" y="40.2">13</text>
<text x="44.3" y="42">12</text>
<text x="69.6" y="36.7">37</text>
<text x="69.6" y="38.5">36</text>
<text x="69.6" y="40.2">35</text>
<text x="69.6" y="42">34</text>
<text x="80.3" y="36.7">4</text>
<text x="80.3" y="38.5">5</text>
<text x="80.3" y="40.2">6</text>
<text x="80.3" y="42">7</text>
<text x="122.6" y="37.4" transform="rotate(-90 122.6 37.4)">2</text>
<text x="126.2" y="37.4" transform="rotate(-90 126.2 37.4)">15</text>
<text x="166.5" y="40" transform="rotate(-90 166.5 40)">4</text>
<text x="169.9" y="40" transform="rotate(-90 169.9 40)">5</text>
<text x="173.5" y="40" transform="rotate(-90 173.5 40)">12</text>
<text x="177" y="40" transform="rotate(-90 177 40)">13</text>
<text x="182.3" y="41.8">5V</text>
<text x="44.3" y="47.2">32</text>
<text x="69.6" y="47.2">22</text>
<text x="69.6" y="43.8">33</text>
<text x="80.3" y="43.8">8</text>
<text x="94.3" y="45.6">1</text>
<text x="94.3" y="47.2">2</text>
<text x="117.1" y="45.6">4</text>
<text x="117.1" y="47.2">6</text>
<text x="130.9" y="43.8">3</text>
<text x="11.8" y="50.8">1</text>
<text x="11.8" y="52.5">2</text>
<text x="45.2" y="50.8">1</text>
<text x="45.2" y="52.5">2</text>
<text x="69.6" y="49">23</text>
<text x="69.6" y="50.8">24</text>
<text x="69.6" y="52.5">25</text>
<text x="94.3" y="49">3</text>
<text x="94.3" y="50.8">4</text>
<text x="94.3" y="52.5">5</text>
<text x="117.1" y="50.8">7</text>
<text x="117.1" y="52.5">8</text>
<text x="11.8" y="54.3">3</text>
<text x="11.8" y="56">4</text>
<text x="11.8" y="57.7">5</text>
<text x="11.8" y="59.5">6</text>
<text x="45.2" y="54.3">3</text>
<text x="45.2" y="56">4</text>
<text x="45.2" y="57.7">5</text>
<text x="45.2" y="59.5">6</text>
<text x="69.6" y="54.3">26</text>
<text x="69.6" y="56">27</text>
<text x="69.6" y="57.7">28</text>
<text x="69.6" y="59.5">29</text>
<text x="94.3" y="54.3">6</text>
<text x="94.3" y="56">7</text>
<text x="94.3" y="57.7">8</text>
<text x="94.3" y="59.5">9</text>
<text x="116.2" y="56">10</text>
<text x="116.2" y="57.7">11</text>
<text x="116.2" y="59.5">12</text>
<text x="117.1" y="54.3">9</text>
<text x="165.9" y="59.5">3</text>
<text x="168.3" y="54.1">5V</text>
<text x="11.8" y="61.3">7</text>
<text x="11.8" y="63.1">8</text>
<text x="45.2" y="61.3">7</text>
<text x="45.2" y="63.1">8</text>
<text x="69.6" y="64.8">14</text>
<text x="82" y="64.8">1</text>
<text x="116.2" y="61.3">13</text>
<text x="116.2" y="63.1">14</text>
<text x="165.9" y="63.1">1</text>
<text x="165.9" y="61.3">2</text>
<text x="45.2" y="70">9</text>
<text x="69.6" y="66.5">15</text>
<text x="69.6" y="68.3">16</text>
<text x="69.6" y="70">17</text>
<text x="69.6" y="71.8">18</text>
<text x="82" y="66.5">2</text>
<text x="82" y="68.3">3</text>
<text x="82" y="70">4</text>
<text x="82" y="71.8">5</text>
<text x="120.9" y="71.5" transform="rotate(-90 120.9 71.5)">1</text>
<text x="124.4" y="71.5" transform="rotate(-90 124.4 71.5)">5</text>
<text x="127.8" y="71.5" transform="rotate(-90 127.8 71.5)">16</text>
<text x="21.1" y="76.9">5V</text>
<text x="69.6" y="73.6">19</text>
<text x="69.6" y="75.3">20</text>
<text x="69.6" y="77">21</text>
<text x="82" y="73.6">6</text>
<text x="82" y="75.3">7</text>
<text x="18.7" y="82.3">3</text>
<text x="49" y="83.8" transform="rotate(-90 49 83.8)">31</text>
<text x="50.8" y="83.8" transform="rotate(-90 50.8 83.8)">11</text>
<text x="144.9" y="78.8">1</text>
<text x="144.9" y="80.6">2</text>
<text x="144.9" y="82.3">3</text>
<text x="191.1" y="80.4">12V</text>
<text x="18.7" y="85.9">1</text>
<text x="18.7" y="84.1">2</text>
<text x="144.9" y="84.1">4</text>
<text x="144.9" y="85.9">5</text>
<text x="144.9" y="87.5">6</text>
<text x="144.9" y="89.3">7</text>
<text x="144.9" y="91.1">8</text>
<text x="117.4" y="99.7">5V</text>
<text x="52.6" y="105">12V</text>
<text x="61" y="106.8">1</text>
<text x="76.5" y="106.8">3</text>
<text x="82.4" y="105">5V</text>
<text x="120.9" y="105.7" transform="rotate(-90 120.9 105.7)">1</text>
<text x="157.7" y="103.2">12V</text>
<text x="174.9" y="105.1">3</text>
<text x="181.7" y="103.4">4</text>
<text x="181.7" y="106.8">5</text>
<text x="15.2" y="112.1">3</text>
<text x="15.2" y="110.3">2</text>
<text x="15.2" y="108.6">1</text>
<text x="68.3" y="113.5" transform="rotate(-90 68.3 113.5)">2</text>
<text x="174.9" y="110.3">6</text>
<text x="174.9" y="113.9">1</text>
<text x="181.7" y="108.6">8</text>
<text x="181.7" y="112.1">7</text>
<text x="192.8" y="108.5">5V</text>
<text x="117.3" y="117.1" transform="rotate(-90 117.3 117.1)">2</text>
<text x="174.9" y="115.7">2</text>
</g>
<g font-size="1.6" fill="#000080">
<text x="14.1" y="17.4">R2</text>
<text x="157.7" y="12.1">R1</text>
<text x="157.7" y="15.6">10K</text>
<text x="164.8" y="15.6">U1</text>
<text x="175.3" y="15.6">L293D</text>
<text x="194.6" y="17.4">J1</text>
<text x="198" y="17.4">DC MOTOR</text>
<text x="14.1" y="19">10K</text>
<text x="42.1" y="22.6">0.1uF</text>
<text x="43.9" y="19">C1</text>
<text x="59.6" y="18.5">C2</text>
<text x="14.1" y="26.1">C3</text>
<text x="47.3" y="29.6">U2</text>
<text x="57.8" y="24.3">0.1uF</text>
<text x="78.9" y="29.6">PORT1</text>
<text x="96.4" y="27.9">R4</text>
<text x="101.7" y="27.9">1K</text>
<text x="108.7" y="24.3">J2LED LIGHT</text>
<text x="108.7" y="29.6">Q1</text>
<text x="127.9" y="27.9">R3</text>
<text x="127.9" y="29.6">33E</text>
<text x="3.6" y="31.3">SW1</text>
<text x="3.6" y="34.9">Reset</text>
<text x="14.1" y="33.1">0.1uF</text>
<text x="24.6" y="33.1">C4</text>
<text x="28.1" y="33.1">18pF</text>
<text x="33.4" y="33.1">7.2728MHz</text>
<text x="108.7" y="31.3">BC547</text>
<text x="36" y="40.1">Y1</text>
<text x="87.6" y="41.8">BP8</text>
<text x="96.4" y="41.8">J5</text>
<text x="119.2" y="36.6">J4</text>
<text x="140.2" y="41.8">R5</text>
<text x="194.6" y="36.6">J3</text>
<text x="198" y="36.6">DC MOTOR</text>
<text x="24.6" y="43.6">C5</text>
<text x="28.1" y="43.6">18pF</text>
<text x="29.8" y="47.2">C6</text>
<text x="33.4" y="47.2">0.1uF</text>
<text x="140.2" y="45.4">10K POT</text>
<text x="182.3" y="47.2">R6</text>
<text x="7" y="48.3">J6</text>
<text x="182.3" y="50.6">10K</text>
<text x="121" y="54.1">LCD 16*2</text>
<text x="173.6" y="59.4">R7</text>
<text x="178.8" y="59.4">1K</text>
<text x="84.2" y="61.1">J8</text>
<text x="96.4" y="64.7">CON9</text>
<text x="187.5" y="61.1">Q2</text>
<text x="187.5" y="62.9">BC547</text>
<text x="7" y="68.2">PORT1</text>
<text x="154.3" y="68.2">J7</text>
<text x="157.7" y="68.2">PIR SENSOR</text>
<text x="61.4" y="83.9">ATMEGA32</text>
<text x="84.2" y="80.4">CON7</text>
<text x="96.4" y="80.4">R8</text>
<text x="106.9" y="80.4">R9</text>
<text x="198" y="80.4">J11</text>
<text x="96.4" y="85.7">3K9</text>
<text x="106.9" y="85.7">3K9</text>
<text x="10.6" y="90.9">J10 IR SENSOR</text>
<text x="96.4" y="90.9">D1</text>
<text x="106.9" y="90.9">D2</text>
<text x="194.6" y="94.4">GSM MODEM</text>
<text x="96.4" y="96.2">LED</text>
<text x="106.9" y="96.2">LED</text>
<text x="136.7" y="96.2">J9</text>
<text x="140.2" y="96.2">4*3 KEYBOARD</text>
<text x="24.6" y="105">SW2</text>
<text x="36.8" y="105">D3</text>
<text x="42.1" y="105">1N4007</text>
<text x="64.9" y="105">U3</text>
<text x="68.4" y="105">LM7805</text>
<text x="5.2" y="108.5">CN1</text>
<text x="5.2" y="113.7">D.C SOCKET</text>
<text x="31.6" y="113.7">SW KEY-SPDT</text>
<text x="94.7" y="110.2">R10</text>
<text x="94.7" y="113.7">1K</text>
<text x="108.7" y="113.7">BUZZER</text>
<text x="112.2" y="110.2">LS2</text>
<text x="129.7" y="110.2">R11</text>
<text x="154.3" y="113.7">1N4007</text>
<text x="156" y="110.2">D4</text>
<text x="199.8" y="108.5">J12</text>
<text x="129.7" y="115.5">3K9</text>
<text x="173.6" y="119">RELAY DPDT</text>
<text x="180.5" y="115.5">LS1</text>
<text x="43.9" y="120.7">C7</text>
<text x="56.1" y="120.7">C8</text>
<text x="57.8" y="124.2">0.1uF</text>
<text x="75.4" y="124.2">0.1uF</text>
<text x="80.7" y="120.7">C9</text>
<text x="85.9" y="120.7">C10</text>
<text x="94.7" y="120.7">LD1</text>
<text x="94.7" y="124.2">LED</text>
<text x="105.2" y="122.5">R12</text>
<text x="110.4" y="122.5">1K</text>
<text x="119.2" y="124.2">Q3</text>
<text x="119.2" y="126">BC547</text>
<text x="129.7" y="120.7">D5</text>
<text x="129.7" y="126">LED</text>
<text x="149" y="122.5">R13</text>
<text x="154.3" y="122.5">1K</text>
<text x="163" y="124.2">Q4</text>
<text x="163" y="126">BC547</text>
<text x="192.8" y="122.5">RFID READER</text>
<text x="54.1" y="130.8" transform="rotate(-90 54.1 130.8)">100uF-25V</text>
<text x="87.5" y="129.7" transform="rotate(-90 87.5 129.7)">10uF-25V</text>
</g>
<g font-size="1.6" fill="#f00">
<text x="150.8" y="22.4">PC6</text>
<text x="150.8" y="20.7">PC5</text>
<text x="150.8" y="18.9">PC4</text>
<text x="15.8" y="24.1">RST1</text>
<text x="87.6" y="29.6">PD7</text>
<text x="150.8" y="24.1">PC7</text>
<text x="73.7" y="34.7">ADC2</text>
<text x="73.7" y="31.2">ADC0</text>
<text x="73.7" y="32.9">ADC1</text>
<text x="73.7" y="41.7">ADC6</text>
<text x="73.7" y="40">ADC5</text>
<text x="73.7" y="38.2">ADC4</text>
<text x="73.7" y="36.4">ADC3</text>
<text x="73.7" y="43.4">ADC7</text>
<text x="73.7" y="46.9">SCL</text>
<text x="89.4" y="45.4">PD7</text>
<text x="108.7" y="46.9">PB3</text>
<text x="108.7" y="45.2">PB2</text>
<text x="40.3" y="52.2">PB1</text>
<text x="40.3" y="53.9">PB2</text>
<text x="40.3" y="50.5">PB0</text>
<text x="73.7" y="53.9">PC4</text>
<text x="73.7" y="52.2">PC3</text>
<text x="73.7" y="48.7">SDA</text>
<text x="73.7" y="50.5">PC2</text>
<text x="40.3" y="57.5">PB4</text>
<text x="40.3" y="59.2">PB5</text>
<text x="40.3" y="55.7">PB3</text>
<text x="73.7" y="55.7">PC5</text>
<text x="73.7" y="57.5">PC6</text>
<text x="73.7" y="59.2">PC7</text>
<text x="108.7" y="57.5">PB4</text>
<text x="108.7" y="59.2">PB5</text>
<text x="189.3" y="55.7">PD2</text>
<text x="33.4" y="62.7">SCK</text>
<text x="40.3" y="61">PB6</text>
<text x="40.3" y="62.7">PB7</text>
<text x="73.7" y="64.4">RXD</text>
<text x="108.7" y="61">PB6</text>
<text x="108.7" y="62.7">PB7</text>
<text x="38.6" y="69.8">RST1</text>
<text x="73.7" y="66.2">TXD</text>
<text x="73.7" y="69.8">PD3</text>
<text x="73.7" y="71.6">PD4</text>
<text x="73.7" y="68">PD2</text>
<text x="73.7" y="76.7">PD7</text>
<text x="73.7" y="73.4">PD5</text>
<text x="73.7" y="75">PD6</text>
<text x="94.7" y="76.7">PD5</text>
<text x="105.2" y="76.7">PD6</text>
<text x="24.6" y="83.7">PD3</text>
<text x="150.8" y="78.5">PA0</text>
<text x="150.8" y="80.3">PA1</text>
<text x="150.8" y="83.7">PA3</text>
<text x="150.8" y="82">PA2</text>
<text x="150.8" y="87.3">PA5</text>
<text x="150.8" y="85.5">PA4</text>
<text x="150.8" y="89">PA6</text>
<text x="150.8" y="90.8">PA7</text>
<text x="127.9" y="106.7">PC0</text>
<text x="168.3" y="104.8">TXD</text>
<text x="168.3" y="110.1">RXD</text>
<text x="99.9" y="124">PC1</text>
<text x="143.8" y="124">PC3</text>
</g>
<g font-size="1.6" fill="#004080">
<text x="165.6" y="20.1">IN1</text>
<text x="165.6" y="21.8">IN2</text>
<text x="165.6" y="23.5">IN3</text>
<text x="169.1" y="20.4" transform="rotate(-90 169.1 20.4)">VS</text>
<text x="172.6" y="21.4" transform="rotate(-90 172.6 21.4)">VSS</text>
<text x="173.7" y="20.1">OUT1</text>
<text x="173.7" y="21.8">OUT2</text>
<text x="173.7" y="23.5">OUT3</text>
<text x="165.6" y="25.3">IN4</text>
<text x="165.6" y="28.9">EN1</text>
<text x="173.7" y="25.3">OUT4</text>
<text x="51.6" y="34.9" transform="rotate(-90 51.6 34.9)">AVCC</text>
<text x="56.9" y="33.9" transform="rotate(-90 56.9 33.9)">VCC</text>
<text x="59" y="32.3">(ADC0)PA0</text>
<text x="59" y="34.1">(ADC1)PA1</text>
<text x="59" y="35.8">(ADC2)PA2</text>
<text x="165.6" y="30.6">EN2</text>
<text x="167.3" y="36" transform="rotate(-90 167.3 36)">GND</text>
<text x="170.8" y="36" transform="rotate(-90 170.8 36)">GND</text>
<text x="174.3" y="36" transform="rotate(-90 174.3 36)">GND</text>
<text x="177.8" y="36" transform="rotate(-90 177.8 36)">GND</text>
<text x="48.2" y="41.1">XTAL1</text>
<text x="59" y="37.6">(ADC3)PA3</text>
<text x="59" y="39.4">(ADC4)PA4</text>
<text x="59" y="41.1">(ADC5)PA5</text>
<text x="48.2" y="42.8">XTAL2</text>
<text x="59" y="42.8">(ADC6)PA6</text>
<text x="59" y="44.6">(ADC7)PA7</text>
<text x="48.2" y="51.6">PB0</text>
<text x="48.2" y="53.3">PB1</text>
<text x="48.2" y="48.1">AREF</text>
<text x="59.9" y="49.9">(SDA)PC1</text>
<text x="60" y="51.6">(TCK)PC2</text>
<text x="60.1" y="48.1">(SCL)PC0</text>
<text x="64.3" y="53.3">PC3</text>
<text x="48.2" y="55.1">(AIN0)PB2</text>
<text x="48.2" y="56.9">(AIN1)PB3</text>
<text x="48.2" y="58.6">PB4</text>
<text x="64.3" y="55.1">PC4</text>
<text x="64.3" y="56.9">PC5</text>
<text x="64.3" y="58.6">PC6</text>
<text x="48.2" y="60.4">PB5</text>
<text x="48.2" y="62.1">PB6</text>
<text x="48.2" y="63.9">(SCK)PB7</text>
<text x="59.9" y="65.6">(RXD)PD0</text>
<text x="64.3" y="60.4">PC7</text>
<text x="48.2" y="70.9">RESET</text>
<text x="59.8" y="69.2">(INT0)PD2</text>
<text x="59.8" y="70.9">(INT1)PD3</text>
<text x="60" y="67.4">(TXD)PD1</text>
<text x="58.8" y="72.6">(OC1B)PD4</text>
<text x="58.8" y="74.4">(OC1A)PD5</text>
<text x="59.6" y="76.1">(ICP1)PD6</text>
<text x="59.9" y="77.9">(OC2)PD7</text>
<text x="49.9" y="79.8" transform="rotate(-90 49.9 79.8)">AGND</text>
<text x="51.6" y="79.8" transform="rotate(-90 51.6 79.8)">GND</text>
<text x="198.9" y="84.9">1</text>
<text x="198.9" y="86.7">2</text>
<text x="198.9" y="88.4">3</text>
<text x="198.9" y="90.2">4</text>
<text x="64" y="107.7">VIN</text>
<text x="70" y="107.7">VOUT</text>
<text x="69.2" y="109.6" transform="rotate(-90 69.2 109.6)">GND</text>
<text x="200.7" y="112.9">1</text>
<text x="200.7" y="114.7">2</text>
<text x="200.7" y="116.5">3</text>
<text x="200.7" y="118.2">4</text>
</g>
<g font-size="1.3">
<text x="22.4" y="1.4">5</text>
<text x="63.8" y="1.4">4</text>
<text x="105.2" y="1.4">3</text>
<text x="146.5" y="1.4">2</text>
<text x="187.9" y="1.4">1</text>
<text x=".5" y="20">D</text>
<text x="209.1" y="20">D</text>
<text x=".5" y="54.1">C</text>
<text x="209.1" y="54.1">C</text>
<text x=".5" y="88.3">B</text>
<text x="209.1" y="88.3">B</text>
<text x=".5" y="122.5">A</text>
<text x="209.1" y="122.5">A</text>
<text x="22.4" y="140">5</text>
<text x="63.8" y="140">4</text>
<text x="105.2" y="140">3</text>
<text x="146.5" y="140">2</text>
<text x="187.9" y="140">1</text>
</g>
</svg>
